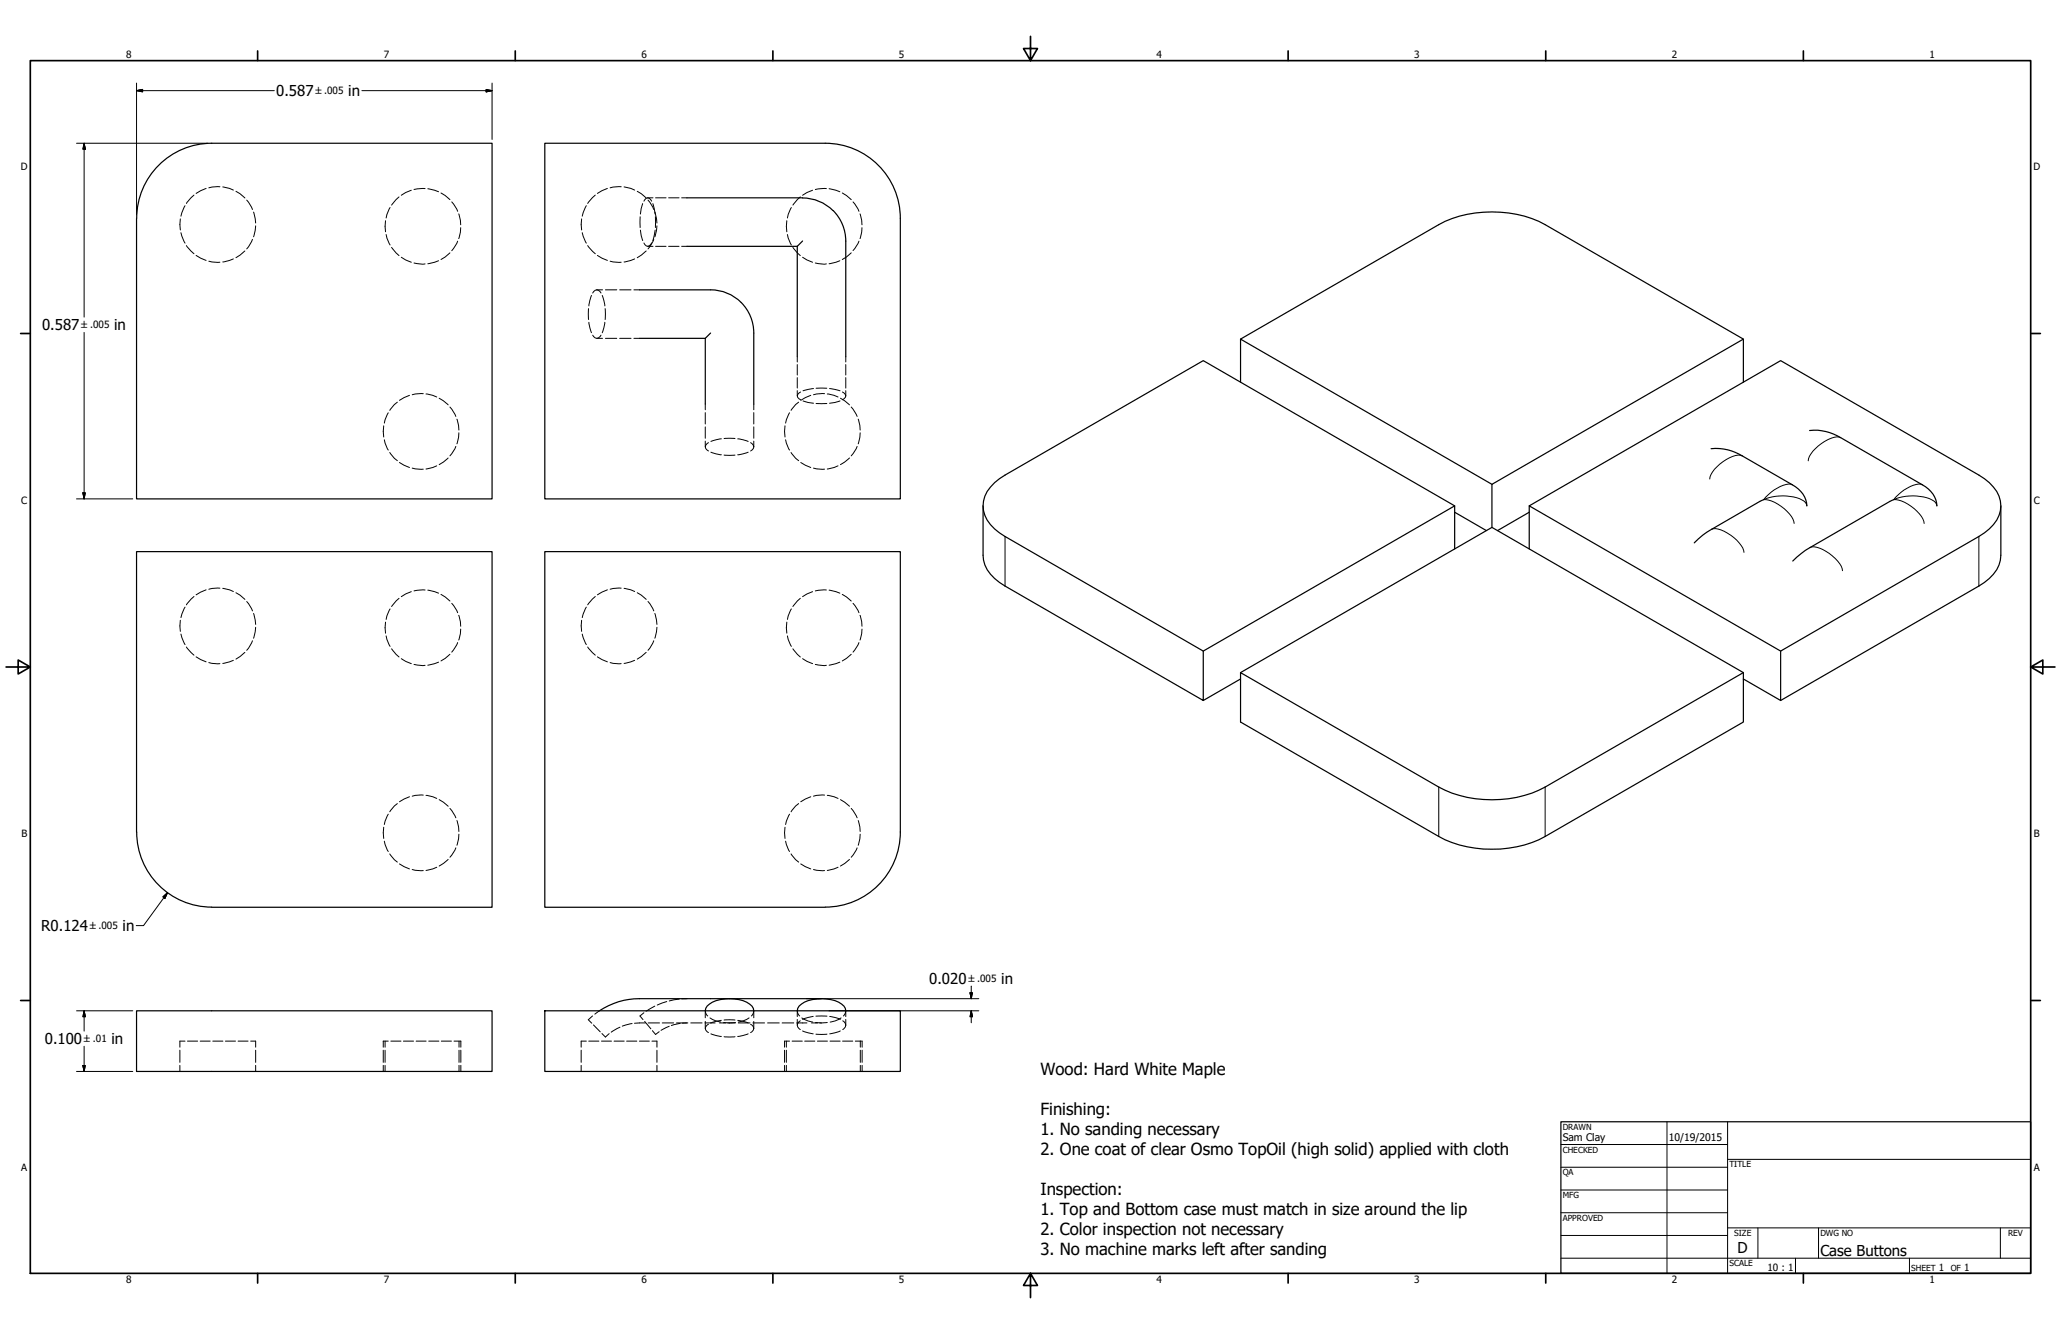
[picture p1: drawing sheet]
<svg xmlns="http://www.w3.org/2000/svg" width="864mm" height="559mm" viewBox="0 0 864 559" stroke-linecap="round" stroke-linejoin="round" font-family="sans-serif">
<!-- layer: Hidden (ANSI) -->
<g fill="none" stroke="#000" stroke-width=".42">
<path d="M86.4 78.9l-4.2 2.1M92.1 78.2l-4.6 .5M93.3 78.3l2.9 .6 1.6 .7M172.3 79.7l-4.2 2.1M178.1 79l-4.6 .4M179.3 79.1l4.5 1.2M254.5 78.9l-4.2 2.1M260.3 78.2l-4.6 .5M261.5 78.3l2.9 .6 1.5 .7M340.5 79.7l-4.2 2.1M346.3 79l-4.7 .4M347.4 79.1l4.5 1.2"/>
<path d="M75.6 91.7v4.6M75.8 97.5l1.7 4.4M77.5 86.2l-1.7 4.4M81.3 81.7l-3.2 3.5M98.9 80.1l1.7 1.1 2 1.7M103.4 83.8l2.4 4M106.2 88.8l.9 4.6M107.1 94.6l-.9 4.6M161.5 92.5v4.6M161.8 98.2l.3 1.5 1.3 2.9M163.4 86.9l-1.3 3-.3 1.4M167.2 82.5l-3.1 3.4"/>
<path d="M184.8 80.8l3.7 2.8M189.3 84.6l2.5 3.9M192.2 89.6l.7 2.7 .1 1.9M193 95.4l-.1 1.9-.7 2.6M243.7 91.7v4.6M244 97.5l1.7 4.4M245.7 86.2l-1.7 4.4M249.4 81.7l-3.1 3.5M267 80.1l1.7 1.1 2.1 1.7M268.2 90.8v4.5M268.4 96.4l.9 4.4M269.3 85.3l-.9 4.4"/>
<path d="M271.4 82.9l.6 .2 1 1.2M271.4 82.9l-.6 .2-1 1.2M271.4 82.9h2.2M271.5 83.8l2.4 4M273.6 85.3l.9 4.4M274.4 88.8l.9 4.6M274.5 96.4l-.9 4.4M274.6 90.8v4.5M274.7 82.9h4.4M275.3 94.6l-.9 4.6M280.2 82.9h4.3M285.6 82.9h2.2"/>
<path d="M329.7 92.5v4.6M329.9 98.2l.4 1.5 1.3 2.9M331.6 86.9l-1.3 3-.4 1.4M335.3 82.5l-3.1 3.4M352.9 80.8l3.8 2.8M357.4 84.6l2.5 3.9M360.4 89.6l.7 2.7 .1 1.9M361.2 95.4l-.1 1.9-.7 2.6M78.1 102.9l3.2 3.4M82.2 107l4.2 2.1M87.5 109.4l4.6 .5M97.8 108.5l-4.5 1.2"/>
<path d="M102.6 105.2l-3.7 2.7M105.8 100.3l-2.4 4M164.1 103.6l3.1 3.5M168.1 107.8l4.2 2.1M173.5 110.2l4.6 .4M183.8 109.2l-4.5 1.3M188.5 105.9l-3.7 2.8M191.8 101l-2.5 4M246.3 102.9l3.1 3.4M250.3 107l4.2 2.1M255.7 109.4l4.6 .5M265.9 108.5l-4.4 1.2"/>
<path d="M269.8 101.8a1.64 1.64 0 0 0 1.6 1.4 1.64 1.64 0 0 0 1.6-1.4M270.8 105.2l-3.8 2.7M271.4 103.2h2.2M273.9 100.3l-2.4 4M274.7 103.2h4.4M280.2 103.2h4.3M285.6 103.2h2.2M332.2 103.6l3.1 3.5M336.3 107.8l4.2 2.1M341.6 110.2l4.7 .4M351.9 109.2l-4.5 1.3M356.7 105.9l-3.8 2.8"/>
<path d="M359.9 101l-2.5 4M246.6 129.3v4.6M246.8 135l1 4.4M247.8 123.8l-1 4.3M250.1 121.4l.7 .2 1 1.1M250.1 121.4l-.7 .2-1.1 1.1M250.1 121.4h2.4M252.3 123.8l1.1 4.3M253.4 135l-1.1 4.4M253.6 129.3v4.6M253.7 121.4h4.7M259.7 121.4h4.7"/>
<path d="M265.6 121.4h2.4M248.3 140.4a1.81 1.81 0 0 0 1.8 1.3 1.81 1.81 0 0 0 1.7-1.3M250.1 141.7h2.4M253.7 141.7h4.7M259.7 141.7h4.7M265.6 141.7h2.4M334.1 149.4v2.2M334.1 152.7v4.4M334.1 158.2v4.4M354.4 149.4v2.2M354.4 152.7v4.4M354.4 158.2v4.4"/>
<path d="M160.8 178.4v4.7M162.7 172.9l-1.7 4.3M166.5 168.5l-1.3 1-1.9 2.4M171.6 165.6l-4.2 2.1M177.4 164.9l-4.7 .5M178.5 165l2.9 .6 1.6 .7M184 166.8l3.8 2.8M188.5 170.5l2.5 3.9M191.5 175.6l.7 2.6 .1 1.9M295.5 169.3v2.3M295.5 172.8v4.8M295.5 178.8v4.8"/>
<path d="M315.8 169.3v2.3M315.8 172.8v4.8M315.8 178.8v4.8M328.9 178.4v4.7M330.8 172.9l-1.6 4.3M334.1 163.6v2.3M334.6 168.5l-1.2 1-1.9 2.4M335.5 164.2a1.64 1.64 0 0 0-1.4 1.6 1.64 1.64 0 0 0 1.4 1.6M336.5 168l4.4 .9M339.7 165.6l-4.2 2.1M340.9 162.8l-4.4 .9M341.9 162.6h4.6"/>
<path d="M341.9 169h4.6M345.5 164.9l-4.6 .5M346.6 165l2.9 .6 1.7 .7M347.6 162.8l4.4 .9M352 168l-4.4 .9M352.2 166.8l3.7 2.8M353 164.2l1.2 1 .2 .7M354.4 165.9l-.2 .6-1.2 .9M354.4 163.6v2.3M356.7 170.5l2.5 3.9M359.6 175.6l.7 2.6 .1 1.9M161 184.2l1.7 4.3"/>
<path d="M163.3 189.5l1.9 2.5 1.3 1M167.4 193.7l4.2 2.1M172.7 196.1l4.7 .4M183 195.1l-4.5 1.4M187.8 191.8l-3.8 2.8M191 187l-2.5 3.9M192.3 181.3l-.8 4.6M295.5 184.8v2.4M296.9 185.4a1.81 1.81 0 0 0-1.4 1.8 1.81 1.81 0 0 0 1.4 1.7M297.9 189.4l4.4 1.1M302.3 183.8l-4.4 1.1M303.4 183.7h4.6"/>
<path d="M303.4 190.6h4.6M309.1 183.8l4.4 1.1M313.5 189.4l-4.4 1.1M314.5 185.4l1.2 1.1 .1 .7M315.8 187.2l-.1 .7-1.2 1M315.8 184.8v2.4M329.2 184.2l1.6 4.3M331.5 189.5l1.9 2.5 1.2 1M335.5 193.7l4.2 2.1M340.9 196.1l4.6 .4M351.2 195.1l-4.6 1.4M355.9 191.8l-3.7 2.8"/>
<path d="M359.2 187l-2.5 3.9M360.4 181.3l-.8 4.6M75.6 259.8v4.7M77.5 254.3l-1.7 4.4M81.3 249.9l-3.2 3.5M86.4 247.1l-4.2 2.1M92.1 246.4l-4.6 .4M93.3 246.4l2.9 .7 1.6 .7M98.9 248.3l1.7 1 2 1.8M103.4 252l2.4 3.9M106.2 257l.9 4.6M163.4 255.1l-1.3 2.9-.3 1.5"/>
<path d="M167.2 250.6l-3.1 3.5M172.3 247.8l-4.2 2.1M178.1 247.1l-4.6 .4M179.3 247.2l4.5 1.3M184.8 249l3.7 2.8M189.3 252.7l2.5 4M192.2 257.7l.7 2.7 .1 1.9M243.7 259.8v4.7M245.7 254.3l-1.7 4.4M249.4 249.9l-3.1 3.5M254.5 247.1l-4.2 2.1M260.3 246.4l-4.6 .4"/>
<path d="M261.5 246.4l2.9 .7 1.5 .7M267 248.3l1.7 1 2.1 1.8M271.5 252l2.4 3.9M274.4 257l.9 4.6M331.6 255.1l-1.3 2.9-.4 1.5M335.3 250.6l-3.1 3.5M340.5 247.8l-4.2 2.1M346.3 247.1l-4.7 .4M347.4 247.2l4.5 1.3M352.9 249l3.8 2.8M357.4 252.7l2.5 4M360.4 257.7l.7 2.7 .1 1.9"/>
<path d="M75.8 265.6l1.7 4.4M78.1 271l3.2 3.4M82.2 275.1l4.2 2.1M87.5 277.6l4.6 .4M97.8 276.6l-4.5 1.3M102.6 273.3l-3.7 2.8M105.8 268.4l-2.4 4M107.1 262.8l-.9 4.5M161.5 260.6v4.6M161.8 266.4l.3 1.4 1.3 3M164.1 271.8l3.1 3.4M168.1 275.9l4.2 2.1"/>
<path d="M173.5 278.3l4.6 .4M183.8 277.4l-4.5 1.2M188.5 274.1l-3.7 2.8M191.8 269.2l-2.5 4M193 263.5l-.1 1.9-.7 2.7M244 265.6l1.7 4.4M246.3 271l3.1 3.4M250.3 275.1l4.2 2.1M255.7 277.6l4.6 .4M265.9 276.6l-4.4 1.3M270.8 273.3l-3.8 2.8M273.9 268.4l-2.4 4"/>
<path d="M275.3 262.8l-.9 4.5M329.7 260.6v4.6M329.9 266.4l.4 1.4 1.3 3M332.2 271.8l3.1 3.4M336.3 275.9l4.2 2.1M341.6 278.3l4.7 .4M351.9 277.4l-4.5 1.2M356.7 274.1l-3.8 2.8M359.9 269.2l-2.5 4M361.2 263.5l-.1 1.9-.7 2.7M166.5 336.6l-1.3 1-1.9 2.4M171.6 333.8l-4.2 2.1"/>
<path d="M177.4 333.1l-4.7 .4M178.5 333.2l2.9 .6 1.6 .7M184 335l3.8 2.8M188.5 338.6l2.5 4M334.6 336.6l-1.2 1-1.9 2.4M339.7 333.8l-4.2 2.1M345.5 333.1l-4.6 .4M346.6 333.2l2.9 .6 1.7 .7M352.2 335l3.7 2.8M356.7 338.6l2.5 4M160.8 346.5v4.7M161 352.4l1.7 4.3"/>
<path d="M162.7 341.1l-1.7 4.3M163.3 357.7l1.9 2.4 1.3 1M187.8 360l-3.8 2.8M191 355.2l-2.5 3.9M191.5 343.7l.7 2.7 .1 1.9M192.3 349.4l-.8 4.7M328.9 346.5v4.7M329.2 352.4l1.6 4.3M330.8 341.1l-1.6 4.3M331.5 357.7l1.9 2.4 1.2 1M355.9 360l-3.7 2.8M359.2 355.2l-2.5 3.9"/>
<path d="M359.6 343.7l.7 2.7 .1 1.9M360.4 349.4l-.8 4.7M167.4 361.9l4.2 2.1M172.7 364.2l4.7 .5M183 363.3l-4.5 1.3M335.5 361.9l4.2 2.1M340.9 364.2l4.6 .5M351.2 363.3l-4.6 1.3M279.4 419.5l-4 1.5M284.6 418.5l-4.2 .8M287.8 418.3l-2.1 .1M75.4 439.9v5.1"/>
<path d="M77.5 436.1h-2.1v2.6M78.5 436.1h4.3M83.9 436.1h4.2M89.2 436.1h4.2M94.4 436.1h4.3M99.8 436.1h4.1M105 436.1h2.1v2.6M107.1 439.9v5.1M160.6 439.9v5.1M161.4 436.1v2.6M161.4 439.9v5.1M162.7 436.1h-2.1v2.6"/>
<path d="M163.8 436.1h4.2M169 436.1h4.3M174.4 436.1h4.2M179.6 436.1h4.3M184.9 436.1h4.3M190.2 436.1h2.4M192.3 436.1v2.6M192.3 439.9v5.1M192.8 436.1h.3v2.6M193.1 439.9v5.1M243.5 439.9v5.1M245.7 436.1h-2.2v2.6"/>
<path d="M246.7 436.1h4.3M248.3 425.6l-1.8 1.6 1.5 1.4M248.7 429.3l2.8 2.9M251.1 423.4l-1.9 1.4M252 436.1h4.2M252.2 432.9l1.5 1.5 1.6-1.4M257.3 436.1h4.3M259.8 430.3l-3.7 2.1M262.6 436.1h4.2M264.9 428.8l-4.2 1M267.9 436.1h4.2M269.8 424.2l-1.6 1.4 1.2 1.5"/>
<path d="M270.1 427.9l2.6 3.1M270.4 428.5l-4.5 .1M271.6 428.5h4.8M273.2 436.1h2.1v2.6M273.4 431.7l1.3 1.6 1.5-1.1M274.4 421.4l-3.7 2.2M275.3 439.9v5.1M277.5 428.5h4.8M280.4 429.9l-3.4 1.7M283.5 428.5h4.7M285 428.7l-3.7 .9M287.8 428.5l-1.9 .1"/>
<path d="M289.4 428.5h4.8M295.4 428.5h4.3M295.5 427.9v2.9M296.5 425.6l-.8-1.2-.2-1v2.9M296.9 429.1a1.81 1.81 0 0 0-1.4 1.7 1.81 1.81 0 0 0 1.4 1.8M297.5 426.4l2.5 1.3 2 .4M297.9 433.1l4.4 1M301.5 428.5h2.7M302.3 427.4l-4.4 1.1M303.2 428.3h5M303.4 434.3h4.6M303.4 427.3h4.6"/>
<path d="M304.9 428.5h3.3M309.1 427.4l4.4 1.1M309.4 428.5h4.9M313.5 433.1l-4.4 1M313.9 426.4l-2.6 1.3-1.9 .4M314.5 429.1l1.2 1 .1 .7M314.8 425.6l.9-1.2 .1-1v2.9M315.5 428.5h4.9M315.8 430.8l-.1 .7-1.2 1.1M315.8 427.9v2.9M321.6 428.5h4.9M327.7 428.5h4.9"/>
<path d="M328.7 439.9v5.1M329.5 436.1v2.6M329.5 439.9v5.1M330.8 436.1h-2.1v2.6M331.9 436.1h4.3M333.8 428.5h4.3M334.1 427v2.5M335.1 425.6l-.8-1.2-.2-1v2.4M335.3 427.6a1.97 1.97 0 0 0-1.2 1.9 1.97 1.97 0 0 0 1.2 1.8M336 426.4l2.6 1.3 2 .4M336.3 431.9l4.4 1.2M337.2 436.1h4.2"/>
<path d="M340 428.5h2.6M340.7 425.8l-4.4 1.2M341.8 428.3h4.8M341.9 433.2h4.6M341.9 425.6h4.6M342.5 436.1h4.2M343.5 428.5h.7M347.7 425.8l4.4 1.2M347.8 436.1h4.2M352.1 431.9l-4.4 1.2M352.4 426.4l-2.5 1.3-2 .4M353.1 436.1h4.2"/>
<path d="M353.1 427.6l1.1 1.1 .2 .8M353.4 425.6l.8-1.2 .2-1v2.4M354.4 429.5l-.2 .7-1.1 1.1M354.4 427v2.5M358.4 436.1h2.3M360.5 436.1v2.6M360.5 439.9v5.1M361 436.1h.3v2.6M361.3 439.9v5.1M75.4 446.3v2.5M107.1 446.3v2.5M160.6 446.3v2.5"/>
<path d="M161.4 446.3v2.5M192.3 446.3v2.5M193.1 446.3v2.5M243.5 446.3v2.5M275.3 446.3v2.5M328.7 446.3v2.5M329.5 446.3v2.5M360.5 446.3v2.5M361.3 446.3v2.5"/>
</g>
<!-- layer: Visible (ANSI) -->
<g fill="none" stroke="#000" stroke-width=".51">
<path d="M57.3 91.5a31.5 31.5 0 0 1 31.4-31.5h117.5v149h-149v-117.5M287.8 82.9h48.5M336.3 82.9a18 18 0 0 1 18.1 18.1v48.4M377.3 91.5a31.5 31.5 0 0 0-31.5-31.5h-117.5v149h149v-117.5M287.8 103.2h46.3M334.1 103.2v46.2M336.3 101l-2.2 2.2M268 121.4h29.8M297.8 139.5l-2.3 2.2M297.8 121.4a18.1 18.1 0 0 1 18 18.1M315.8 139.5v29.8M268 141.7h27.5"/>
<path d="M295.5 141.7v27.6M519.8 142l83.1-47.9a49.2 49.2 0 0 1 44.5 0l83.1 47.9v18.1M730.5 142l-105.3 60.9v18M519.8 160.1v-18.1l105.4 60.9M829.2 199a17.4 17.4 0 0 1 9 10.9 13.2 13.2 0 0 1-6.7 13.3l-2.3 1.5M609.5 214.6l13.3 7.6M640.8 214.6l-13.3 7.6M411.9 232.6a14.1 14.1 0 0 0 6.9 11.4l2.3 1.5M838.4 232.6a14.1 14.1 0 0 1-6.9 11.4l-2.3 1.5M57.2 348.6v-117.5h149v148.9h-117.5M57.3 348.5a31.5 31.5 0 0 0 31.4 31.5M602.9 350.4a49.2 49.2 0 0 0 44.5 0"/>
<path d="M345.8 380a31.5 31.5 0 0 0 31.5-31.5v-117.4h-149v148.9h117.5M344.2 418.3h-76.2a30 30 0 0 0-16.9 5.1M57.2 423.4h149v25.4h-149zM228.3 423.4h149v25.4h-149zM295.5 423.4a6.7 6.7 0 0 1 6.3-4.7 15.3 15.3 0 0 1 13.3 2.7l.7 2M334.1 423.4a6.7 6.7 0 0 1 6.3-4.7 15.3 15.3 0 0 1 13.2 2.7l.8 2"/>
</g>
<!-- layer: Visible Narrow (ANSI) -->
<g fill="none" stroke="#000" stroke-width=".42">
<path d="M730 190.9a7.9 7.9 0 0 0-6.7 1.6 12.9 12.9 0 0 0-6.9 8.2M771.3 183.3a7.9 7.9 0 0 0-6.8 1.6 12.9 12.9 0 0 0-6.8 8.1M739 209.3a16.1 16.1 0 0 1 12.6 9.1l.2 .9M739 209.3a19.9 19.9 0 0 1 16.8 .6l1.1 1.2 .2 .8M751 203.1a7.5 7.5 0 0 0-6.3 1.4l-2.6 1.7-3.1 3.1M805.5 203.1a7.5 7.5 0 0 0-6.3 1.4l-2.6 1.7-3.1 3.1M811.6 211.9a5 5 0 0 0-4.3-3.4 21.5 21.5 0 0 0-13.8 .8 16.1 16.1 0 0 1 12.6 9.1l.2 .9M421.1 224.7v20.8M717.2 221.7a7.8 7.8 0 0 1 6.6 1.6 13.4 13.4 0 0 1 7 8.1M758.4 229.4a7.8 7.8 0 0 1 6.7 1.5 13.3 13.3 0 0 1 6.9 8.2M829.2 224.7v20.8M602.9 329.7v20.7"/>
<path d="M647.4 329.7v20.7"/>
</g>
<g fill="none" stroke="#000" stroke-width=".51">
<path d="M717 188a20.8 20.8 0 0 1 13 2.9l21 12.2a10.6 10.6 0 0 1 6.1 8.8M758.3 180.3a20.8 20.8 0 0 1 13 3l34.2 19.8a10.6 10.6 0 0 1 6.1 8.8M829.2 199l-83.1-47.9-105.3 60.8M411.9 211.9v20.7M609.5 211.9l-105.3 60.8v20.7l-83.1-47.9M739 209.3l-21.8 12.4a30 30 0 0 0-7.3 5.7M793.5 209.3l-37 21.2-5.3 4.5M838.4 211.9v20.7M609.5 229.9v-18l-105.3-60.8-83.1 47.9a17.4 17.4 0 0 0-9 10.9 13.2 13.2 0 0 0 6.7 13.3l85.4 49.5M640.8 229.9v-18l105.3 60.8M829.2 224.7l-83.1 48v20.7l-15.6-9M829.2 245.5l-83.1 47.9"/>
<path d="M519.8 281.7l105.4-60.8 105.3 60.8v20.8l-83.1 47.9M519.8 284.4l-15.6 9M730.5 281.7l-83.1 48a49.2 49.2 0 0 1-44.5 0l-83.1-48v20.8l83.1 47.9"/>
</g>
<!-- layer: Border (ANSI) -->
<g fill="none" stroke="#000" stroke-width=".7">
<path d="M431.8 15.2v10.2l-2.9-5.1h5.8l-2.9 5.1M12.7 25.4h838.2v508h-838.2zM107.9 21.3v4.1M215.9 21.3v4.1M323.8 21.3v4.1M539.8 21.3v4.1M647.7 21.3v4.1M755.6 21.3v4.1M8.6 139.7h4.1M850.9 139.7h4.1M2.5 279.4h10.2l-5.1-2.9v5.8l5.1-2.9M850.9 279.4l5.1 2.9v-5.8l-5.1 2.9h10.2"/>
<path d="M8.6 419.1h4.1M850.9 419.1h4.1M107.9 533.4v4.1M215.9 533.4v4.1M323.8 533.4v4.1M431.8 533.4l2.9 5.1h-5.8l2.9-5.1v10.2M539.8 533.4v4.1M647.7 533.4v4.1M755.6 533.4v4.1"/>
</g>
<!-- layer: Title (ANSI) -->
<g fill="none" stroke="#000" stroke-width=".42">
<path d="M654 479.4h69.9M698.5 469.9v63.5M723.9 469.9v63.5M654 488.9h69.9M654 498.5h69.9M723.9 485.6h127M654 508h69.9M654 517.5h69.9M723.9 514.3h127M736.6 514.3v12.7M762 514.3v12.7M838.2 514.3v12.7"/>
<path d="M654 527h196.9M752.3 527v6.4M800.1 527v6.4"/>
</g>
<path d="M654 469.9h196.9v63.5h-196.9z" fill="none" stroke="#000" stroke-width=".51"/>
<!-- layer: Dimension (ANSI) -->
<g fill="none" stroke="#000" stroke-width=".42">
<path d="M57.2 38l2.6-.5v1zM57.2 38h57.7M57.2 34.8v55.1M151.6 38h54.6M203.7 37.5l2.5 .5-2.5 .5zM206.2 34.8v23.6M32.1 60h55M35.2 60l.6 2.5h-1.1zM35.2 60v72.8M35.2 139.3v69.7M32.1 209h23.5M34.7 206.4h1.1l-.6 2.6z"/>
<path d="M68.3 375.7l1.9-1.7-1.1 2.3zM70.2 374l-10.1 13.7h-3M337.9 418.3h72.2M406.5 415.9h1l-.5 2.4zM407 413.1v5.2M32.1 423.4h23.5M35.2 423.4l.6 2.5h-1.1zM35.2 423.4v8.5M35.2 438.3v10.5M347.3 423.4h62.8M407 423.4l.5 2.5h-1zM407 423.4v5"/>
<path d="M32.1 448.8h23.5M34.7 446.3h1.1l-.6 2.5z"/>
</g>
<g fill="#000" stroke="#000" stroke-width=".42">
<path d="M57.2 38l2.6-.5zM57.2 38l2.6-.5v1zM203.7 38.5l2.5-.5zM203.7 37.5l2.5 .5-2.5 .5zM35.2 60l.6 2.5zM35.2 60l.6 2.5h-1.1zM34.7 206.4l.5 2.6zM34.7 206.4h1.1l-.6 2.6zM70.2 374l-1.1 2.3zM68.3 375.7l1.9-1.7-1.1 2.3zM406.5 415.9l.5 2.4zM406.5 415.9h1l-.5 2.4z"/>
<path d="M35.2 423.4l.6 2.5zM35.2 423.4l.6 2.5h-1.1zM407 423.4l.5 2.5zM407 423.4l.5 2.5h-1zM34.7 446.3l.5 2.5zM34.7 446.3h1.1l-.6 2.5z"/>
</g>
<g font-size="7">
<text x="436" y="450.2">Wood: Hard White Maple</text>
<text x="436" y="467">Finishing:</text>
<text x="436" y="475.4">1. No sanding necessary</text>
<text x="436" y="483.7">2. One coat of clear Osmo TopOil (high solid) applied with cloth</text>
<text x="436" y="500.4">Inspection:</text>
<text x="436" y="508.8">1. Top and Bottom case must match in size around the lip</text>
<text x="436" y="517.1">2. Color inspection not necessary</text>
<text x="436" y="525.5">3. No machine marks left after sanding</text>
</g>
<g font-size="6.3">
<text x="115.8" y="40.3">0.587</text>
<text x="145.9" y="40.3">in</text>
<text x="17.7" y="138.4">0.587</text>
<text x="47.9" y="138.4">in</text>
<text x="17.3" y="390">R0.124</text>
<text x="51.4" y="390">in</text>
<text x="389.4" y="412.2">0.020</text>
<text x="419.5" y="412.2">in</text>
<text x="18.8" y="437.4">0.100</text>
<text x="46.7" y="437.4">in</text>
<text x="728.1" y="524.9">D</text>
<text x="762.8" y="526.2">Case Buttons</text>
</g>
<g font-size="4.4">
<text x="654.8" y="477.8">Sam Clay</text>
<text x="699.3" y="478">10/19/2015</text>
</g>
<g font-size="4.2">
<text x="52.8" y="24.4">8</text>
<text x="160.8" y="24.4">7</text>
<text x="268.7" y="24.4">6</text>
<text x="376.7" y="24.4">5</text>
<text x="484.6" y="24.4">4</text>
<text x="592.6" y="24.4">3</text>
<text x="700.5" y="24.4">2</text>
<text x="808.5" y="24.4">1</text>
<text x="8.8" y="71.4">D</text>
<text x="852" y="71.4">D</text>
<text x="8.9" y="211.1">C</text>
<text x="852.2" y="211.1">C</text>
<text x="9" y="350.8">B</text>
<text x="852.2" y="350.8">B</text>
<text x="8.9" y="490.5">A</text>
<text x="852.2" y="490.5">A</text>
<text x="740.6" y="532.6">10 : 1</text>
<text x="812.4" y="532.6">1</text>
<text x="823" y="532.6">1</text>
<text x="52.8" y="537.5">8</text>
<text x="160.8" y="537.5">7</text>
<text x="268.7" y="537.5">6</text>
<text x="376.7" y="537.5">5</text>
<text x="484.6" y="537.5">4</text>
<text x="592.6" y="537.5">3</text>
<text x="700.5" y="537.5">2</text>
<text x="808.5" y="537.5">1</text>
</g>
<g font-size="4">
<text x="132.1" y="39.5">±.005</text>
<text x="34" y="137.6">±.005</text>
<text x="37.6" y="389.3">±.005</text>
<text x="405.8" y="411.4">±.005</text>
<text x="35.2" y="436.6">±.01</text>
</g>
<g font-size="3.5">
<text x="654.8" y="473.2">DRAWN</text>
<text x="654.8" y="482.8">CHECKED</text>
<text x="724.7" y="488.9">TITLE</text>
<text x="654.8" y="492.3">QA</text>
<text x="654.8" y="501.8">MFG</text>
<text x="654.8" y="511.4">APPROVED</text>
<text x="726.7" y="517.7">SIZE</text>
<text x="762.8" y="517.7">DWG NO</text>
<text x="841.4" y="517.7">REV</text>
<text x="724.7" y="530.4">SCALE</text>
<text x="800.9" y="532.6">SHEET</text>
<text x="817.4" y="532.6">OF</text>
</g>
</svg>
